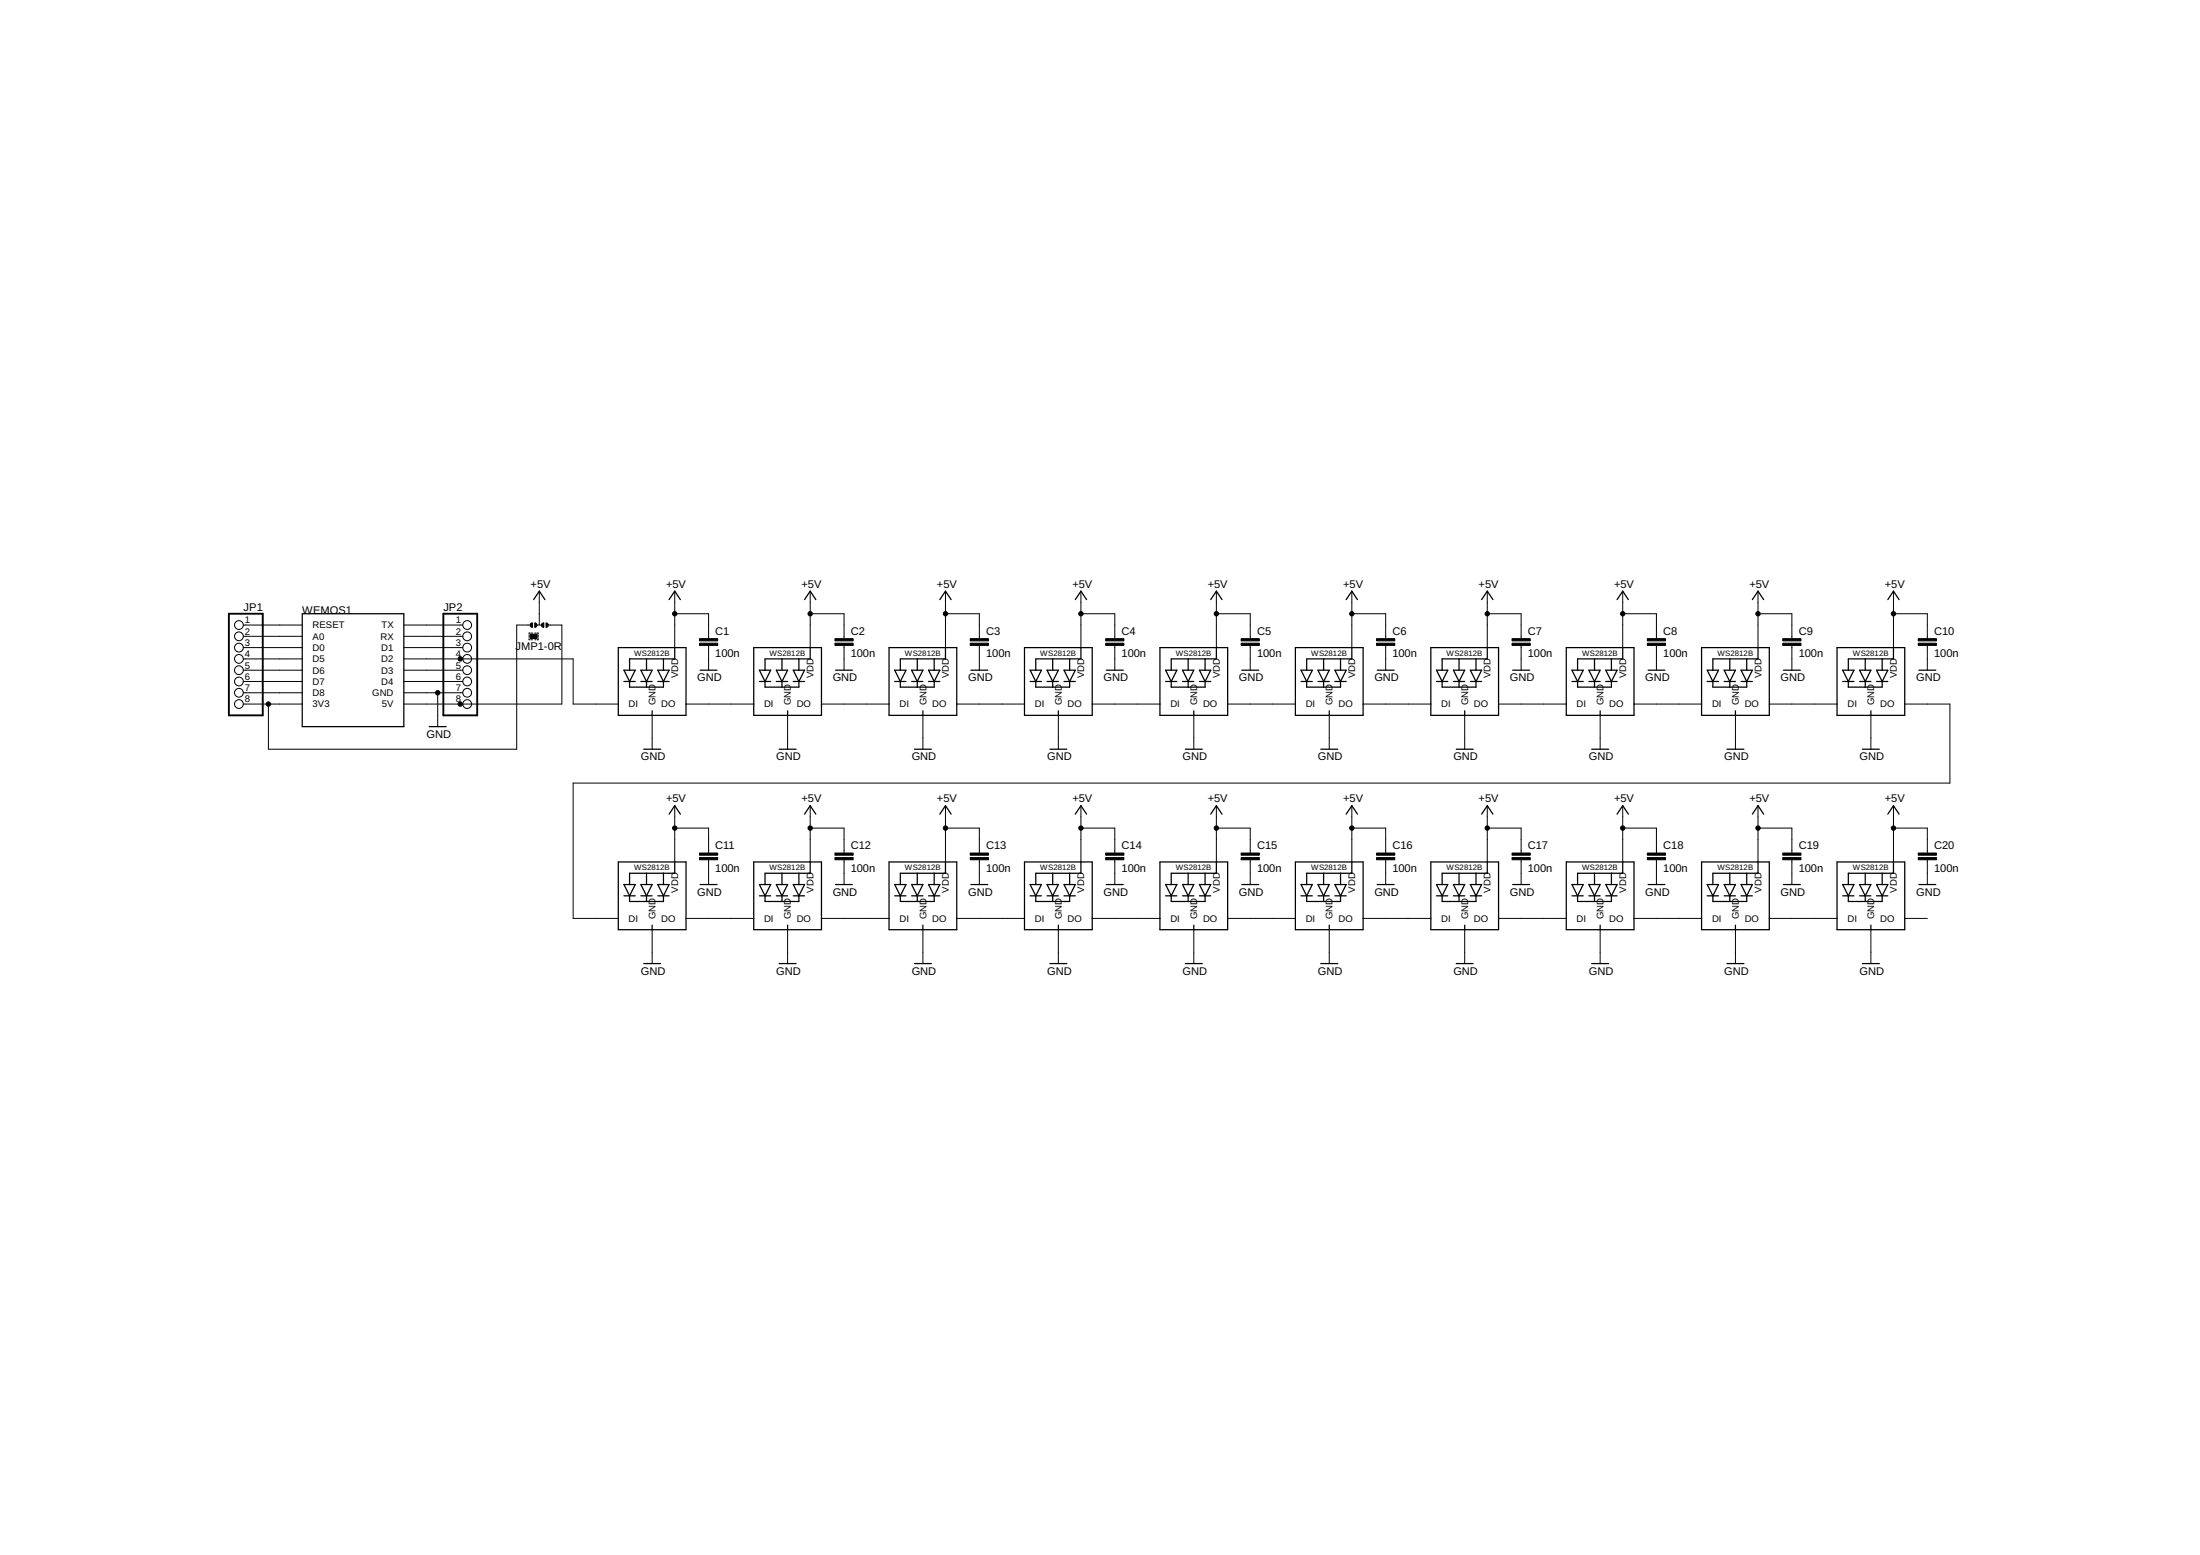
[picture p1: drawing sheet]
<svg xmlns="http://www.w3.org/2000/svg" width="297mm" height="210mm" viewBox="0 0 297 210" stroke-linecap="round" stroke-linejoin="round" font-family="sans-serif">
<g fill="none" stroke="#000" stroke-width=".14">
<path d="M72.8 79.8v4.6M91.1 79.8v7.6M109.4 79.8v7.6M127.7 79.8v7.6M145.9 79.8v7.6M164.2 79.8v7.6M182.5 79.8v7.6M200.8 79.8v7.6M219.1 79.8v7.6M237.4 79.8v7.6M255.7 79.8v7.6M32.9 95h7.9"/>
<path d="M32.9 84.4h7.9M32.9 85.9h7.9M32.9 87.4h7.9M32.9 88.9h7.9M32.9 90.5h7.9M32.9 92h7.9M32.9 93.5h7.9M54.5 88.9h22.9v6.1h6.1M54.5 84.4h8M54.5 85.9h8M54.5 87.4h8M54.5 90.5h8"/>
<path d="M54.5 92h8M54.5 93.5h8M59.1 93.5v4.6M71.4 85.7v.3M71.4 86.2v.2h.2M71.6 85.4h-.2v.2M71.7 84.4h-1.9v16.7h-33.6v-6.1M71.7 85.4h.2M71.7 86.4h.2M72.2 85.4h.1M72.2 86.4h.1M72.5 84.4h.6"/>
<path d="M72.5 85.4h.2v.2M72.7 85.7v.3M72.7 86.2v.2h-.2M73.9 84.4h2v10.6h-21.4M88.1 96.6v4.5M91.1 82.8h4.6v3.4M92.6 95h9.2M95.7 87.1v3.4M106.3 96.6v4.5M109.4 82.8h4.6v3.4M110.9 95h9.1M114 87.1v3.4"/>
<path d="M124.6 96.6v4.5M127.7 82.8h4.5v3.4M129.2 95h9.1M132.2 87.1v3.4M142.9 96.6v4.5M145.9 82.8h4.6v3.4M147.5 95h9.1M150.5 87.1v3.4M161.2 96.6v4.5M164.2 82.8h4.6v3.4M165.8 95h9.1M168.8 87.1v3.4"/>
<path d="M179.5 96.6v4.5M182.5 82.8h4.6v3.4M184 95h9.2M187.1 87.1v3.4M197.8 96.6v4.5M200.8 82.8h4.6v3.4M202.3 95h9.2M205.4 87.1v3.4M216 96.6v4.5M219.1 82.8h4.5v3.4M220.6 95h9.1M223.6 87.1v3.4"/>
<path d="M234.3 96.6v4.5M237.4 82.8h4.5v3.4M238.9 95h9.1M241.9 87.1v3.4M252.6 96.6v4.5M255.7 82.8h4.5v3.4M257.2 95h6.1v10.7h-185.9v18.3h6.1M260.2 87.1v3.4M91.1 108.8v7.6M91.1 111.8h4.6v3.3M95.7 116.1v3.3M109.4 108.8v7.6"/>
<path d="M109.4 111.8h4.6v3.3M114 116.1v3.3M127.7 108.8v7.6M127.7 111.8h4.5v3.3M132.2 116.1v3.3M145.9 108.8v7.6M145.9 111.8h4.6v3.3M150.5 116.1v3.3M164.2 108.8v7.6M164.2 111.8h4.6v3.3M168.8 116.1v3.3M182.5 108.8v7.6"/>
<path d="M182.5 111.8h4.6v3.3M187.1 116.1v3.3M200.8 108.8v7.6M200.8 111.8h4.6v3.3M205.4 116.1v3.3M219.1 108.8v7.6M219.1 111.8h4.5v3.3M223.6 116.1v3.3M237.4 108.8v7.6M237.4 111.8h4.5v3.3M241.9 116.1v3.3M255.7 108.8v7.6"/>
<path d="M255.7 111.8h4.5v3.3M260.2 116.1v3.3M88.1 125.5v4.6M92.6 124h9.2M106.3 125.5v4.6M110.9 124h9.1M124.6 125.5v4.6M129.2 124h9.1M142.9 125.5v4.6M147.5 124h9.1M161.2 125.5v4.6M165.8 124h9.1"/>
<path d="M179.5 125.5v4.6M184 124h9.2M197.8 125.5v4.6M202.3 124h9.2M216 125.5v4.6M220.6 124h9.1M234.3 125.5v4.6M238.9 124h9.1M252.6 125.5v4.6M257.2 124h3"/>
<circle cx="32.3" cy="84.4" r=".59"/>
<circle cx="32.3" cy="85.9" r=".59"/>
<circle cx="32.3" cy="95" r=".59"/>
<circle cx="32.3" cy="88.9" r=".59"/>
<circle cx="32.3" cy="92" r=".59"/>
<circle cx="32.3" cy="93.5" r=".59"/>
<circle cx="32.3" cy="87.4" r=".59"/>
<circle cx="32.3" cy="90.5" r=".59"/>
<circle cx="63.1" cy="95" r=".59"/>
<circle cx="63.1" cy="92" r=".59"/>
<circle cx="63.1" cy="88.9" r=".59"/>
<circle cx="63.1" cy="84.4" r=".59"/>
<circle cx="63.1" cy="93.5" r=".59"/>
<circle cx="63.1" cy="90.5" r=".59"/>
<circle cx="63.1" cy="87.4" r=".59"/>
<circle cx="63.1" cy="85.9" r=".59"/>
</g>
<g fill="none" stroke="#000" stroke-width=".17">
<path d="M40.8 82.8h13.7v15.3h-13.7zM58 98.1h2.2M72.1 80.9l.7-1.1 .8 1.1M83.5 87.4h9.1v9.2h-9.1zM84.2 90.5h1.6l-.8 1.5zM84.2 92h1.6M85 92v.8h4.6v-.8M86.5 90.5h1.6l-.8 1.5zM86.5 92h1.6M87.3 88.9v1.6M87.3 92v.8M88.1 95.9v.7"/>
<path d="M88.8 90.5h1.5l-.7 1.5zM88.8 92h1.5M89.6 88.9v1.6M90.3 80.9l.8-1.1 .8 1.1M91.1 87.4v1.5h-6.1v1.6M94.5 90.5h2.3M101.8 87.4h9.1v9.2h-9.1zM102.5 90.5h1.6l-.8 1.5zM102.5 92h1.6M103.3 92v.8h4.6v-.8M104.8 90.5h1.5l-.7 1.5zM104.8 92h1.5"/>
<path d="M105.6 88.9v1.6M105.6 92v.8M106.3 95.9v.7M107.1 90.5h1.5l-.7 1.5zM107.1 92h1.5M107.9 88.9v1.6M108.6 80.9l.8-1.1 .8 1.1M109.4 87.4v1.5h-6.1v1.6M112.8 90.5h2.3M120 87.4h9.2v9.2h-9.2zM120.8 90.5h1.5l-.7 1.5zM120.8 92h1.5"/>
<path d="M121.6 92v.8h4.5v-.8M123.1 90.5h1.5l-.8 1.5zM123.1 92h1.5M123.8 88.9v1.6M123.8 92v.8M124.6 95.9v.7M125.4 90.5h1.5l-.8 1.5zM125.4 92h1.5M126.1 88.9v1.6M126.9 80.9l.8-1.1 .7 1.1M127.7 87.4v1.5h-6.1v1.6M131.1 90.5h2.3"/>
<path d="M138.3 87.4h9.2v9.2h-9.2zM139.1 90.5h1.5l-.8 1.5zM139.1 92h1.5M139.8 92v.8h4.6v-.8M141.4 90.5h1.5l-.8 1.5zM141.4 92h1.5M142.1 88.9v1.6M142.1 92v.8M142.9 95.9v.7M143.7 90.5h1.5l-.8 1.5zM143.7 92h1.5M144.4 88.9v1.6"/>
<path d="M145.2 80.9l.7-1.1 .8 1.1M145.9 87.4v1.5h-6.1v1.6M149.4 90.5h2.3M156.6 87.4h9.2v9.2h-9.2zM157.4 90.5h1.5l-.8 1.5zM157.4 92h1.5M158.1 92v.8h4.6v-.8M159.7 90.5h1.5l-.8 1.5zM159.7 92h1.5M160.4 88.9v1.6M160.4 92v.8M161.2 95.9v.7"/>
<path d="M161.9 90.5h1.6l-.8 1.5zM161.9 92h1.6M162.7 88.9v1.6M163.5 80.9l.7-1.1 .8 1.1M164.2 87.4v1.5h-6.1v1.6M167.7 90.5h2.2M174.9 87.4h9.1v9.2h-9.1zM175.7 90.5h1.5l-.8 1.5zM175.7 92h1.5M176.4 92v.8h4.6v-.8M177.9 90.5h1.6l-.8 1.5zM177.9 92h1.6"/>
<path d="M178.7 88.9v1.6M178.7 92v.8M179.5 95.9v.7M180.2 90.5h1.6l-.8 1.5zM180.2 92h1.6M181 88.9v1.6M181.8 80.9l.7-1.1 .8 1.1M182.5 87.4v1.5h-6.1v1.6M185.9 90.5h2.3M193.2 87.4h9.1v9.2h-9.1zM194 90.5h1.5l-.8 1.5zM194 92h1.5"/>
<path d="M194.7 92v.8h4.6v-.8M196.2 90.5h1.6l-.8 1.5zM196.2 92h1.6M197 88.9v1.6M197 92v.8M197.8 95.9v.7M198.5 90.5h1.5l-.7 1.5zM198.5 92h1.5M199.3 88.9v1.6M200 80.9l.8-1.1 .8 1.1M200.8 87.4v1.5h-6.1v1.6M204.2 90.5h2.3"/>
<path d="M211.5 87.4h9.1v9.2h-9.1zM212.2 90.5h1.6l-.8 1.5zM212.2 92h1.6M213 92v.8h4.6v-.8M214.5 90.5h1.5l-.7 1.5zM214.5 92h1.5M215.3 88.9v1.6M215.3 92v.8M216 95.9v.7M216.8 90.5h1.5l-.7 1.5zM216.8 92h1.5M217.6 88.9v1.6"/>
<path d="M218.3 80.9l.8-1.1 .8 1.1M219.1 87.4v1.5h-6.1v1.6M222.5 90.5h2.3M229.7 87.4h9.2v9.2h-9.2zM230.5 90.5h1.5l-.7 1.5zM230.5 92h1.5M231.3 92v.8h4.5v-.8M232.8 90.5h1.5l-.7 1.5zM232.8 92h1.5M233.6 88.9v1.6M233.6 92v.8M234.3 95.9v.7"/>
<path d="M235.1 90.5h1.5l-.8 1.5zM235.1 92h1.5M235.8 88.9v1.6M236.6 80.9l.8-1.1 .7 1.1M237.4 87.4v1.5h-6.1v1.6M240.8 90.5h2.3M248 87.4h9.2v9.2h-9.2zM248.8 90.5h1.5l-.7 1.5zM248.8 92h1.5M249.6 92v.8h4.5v-.8M251.1 90.5h1.5l-.8 1.5zM251.1 92h1.5"/>
<path d="M251.8 88.9v1.6M251.8 92v.8M252.6 95.9v.7M253.4 90.5h1.5l-.8 1.5zM253.4 92h1.5M254.1 88.9v1.6M254.9 80.9l.8-1.1 .7 1.1M255.7 87.4v1.5h-6.1v1.6M259.1 90.5h2.3M83.5 116.4h9.1v9.1h-9.1zM84.2 119.4h1.6l-.8 1.5zM86.5 119.4h1.6l-.8 1.5z"/>
<path d="M86.9 101.1h2.3M87.3 117.9v1.5M88.8 119.4h1.5l-.7 1.5zM89.6 117.9v1.5M90.3 109.9l.8-1.1 .8 1.1M91.1 116.4v1.5h-6.1v1.5M94.5 119.4h2.3M101.8 116.4h9.1v9.1h-9.1zM102.5 119.4h1.6l-.8 1.5zM104.8 119.4h1.5l-.7 1.5zM105.2 101.1h2.3M105.6 117.9v1.5"/>
<path d="M107.1 119.4h1.5l-.7 1.5zM107.9 117.9v1.5M108.6 109.9l.8-1.1 .8 1.1M109.4 116.4v1.5h-6.1v1.5M112.8 119.4h2.3M120 116.4h9.2v9.1h-9.2zM120.8 119.4h1.5l-.7 1.5zM123.1 119.4h1.5l-.8 1.5zM123.5 101.1h2.3M123.8 117.9v1.5M125.4 119.4h1.5l-.8 1.5zM126.1 117.9v1.5"/>
<path d="M126.9 109.9l.8-1.1 .7 1.1M127.7 116.4v1.5h-6.1v1.5M131.1 119.4h2.3M138.3 116.4h9.2v9.1h-9.2zM139.1 119.4h1.5l-.8 1.5zM141.4 119.4h1.5l-.8 1.5zM141.8 101.1h2.2M142.1 117.9v1.5M143.7 119.4h1.5l-.8 1.5zM144.4 117.9v1.5M145.2 109.9l.7-1.1 .8 1.1M145.9 116.4v1.5h-6.1v1.5"/>
<path d="M149.4 119.4h2.3M156.6 116.4h9.2v9.1h-9.2zM157.4 119.4h1.5l-.8 1.5zM159.7 119.4h1.5l-.8 1.5zM160 101.1h2.3M160.4 117.9v1.5M161.9 119.4h1.6l-.8 1.5zM162.7 117.9v1.5M163.5 109.9l.7-1.1 .8 1.1M164.2 116.4v1.5h-6.1v1.5M167.7 119.4h2.2M174.9 116.4h9.1v9.1h-9.1z"/>
<path d="M175.7 119.4h1.5l-.8 1.5zM177.9 119.4h1.6l-.8 1.5zM178.3 101.1h2.3M178.7 117.9v1.5M180.2 119.4h1.6l-.8 1.5zM181 117.9v1.5M181.8 109.9l.7-1.1 .8 1.1M182.5 116.4v1.5h-6.1v1.5M185.9 119.4h2.3M193.2 116.4h9.1v9.1h-9.1zM194 119.4h1.5l-.8 1.5zM196.2 119.4h1.6l-.8 1.5z"/>
<path d="M196.6 101.1h2.3M197 117.9v1.5M198.5 119.4h1.5l-.7 1.5zM199.3 117.9v1.5M200 109.9l.8-1.1 .8 1.1M200.8 116.4v1.5h-6.1v1.5M204.2 119.4h2.3M211.5 116.4h9.1v9.1h-9.1zM212.2 119.4h1.6l-.8 1.5zM214.5 119.4h1.5l-.7 1.5zM214.9 101.1h2.3M215.3 117.9v1.5"/>
<path d="M216.8 119.4h1.5l-.7 1.5zM217.6 117.9v1.5M218.3 109.9l.8-1.1 .8 1.1M219.1 116.4v1.5h-6.1v1.5M222.5 119.4h2.3M229.7 116.4h9.2v9.1h-9.2zM230.5 119.4h1.5l-.7 1.5zM232.8 119.4h1.5l-.7 1.5zM233.2 101.1h2.3M233.6 117.9v1.5M235.1 119.4h1.5l-.8 1.5zM235.8 117.9v1.5"/>
<path d="M236.6 109.9l.8-1.1 .7 1.1M237.4 116.4v1.5h-6.1v1.5M240.8 119.4h2.3M248 116.4h9.2v9.1h-9.2zM248.8 119.4h1.5l-.7 1.5zM251.1 119.4h1.5l-.8 1.5zM251.5 101.1h2.2M251.8 117.9v1.5M253.4 119.4h1.5l-.8 1.5zM254.1 117.9v1.5M254.9 109.9l.8-1.1 .7 1.1M255.7 116.4v1.5h-6.1v1.5"/>
<path d="M259.1 119.4h2.3M84.2 120.9h1.6M85 120.9v.8h4.6v-.8M86.5 120.9h1.6M86.9 130.1h2.3M87.3 120.9v.8M88.1 124.9v.6M88.8 120.9h1.5M102.5 120.9h1.6M103.3 120.9v.8h4.6v-.8M104.8 120.9h1.5M105.2 130.1h2.3"/>
<path d="M105.6 120.9v.8M106.3 124.9v.6M107.1 120.9h1.5M120.8 120.9h1.5M121.6 120.9v.8h4.5v-.8M123.1 120.9h1.5M123.5 130.1h2.3M123.8 120.9v.8M124.6 124.9v.6M125.4 120.9h1.5M139.1 120.9h1.5M139.8 120.9v.8h4.6v-.8"/>
<path d="M141.4 120.9h1.5M141.8 130.1h2.2M142.1 120.9v.8M142.9 124.9v.6M143.7 120.9h1.5M157.4 120.9h1.5M158.1 120.9v.8h4.6v-.8M159.7 120.9h1.5M160 130.1h2.3M160.4 120.9v.8M161.2 124.9v.6M161.9 120.9h1.6"/>
<path d="M175.7 120.9h1.5M176.4 120.9v.8h4.6v-.8M177.9 120.9h1.6M178.3 130.1h2.3M178.7 120.9v.8M179.5 124.9v.6M180.2 120.9h1.6M194 120.9h1.5M194.7 120.9v.8h4.6v-.8M196.2 120.9h1.6M196.6 130.1h2.3M197 120.9v.8"/>
<path d="M197.8 124.9v.6M198.5 120.9h1.5M212.2 120.9h1.6M213 120.9v.8h4.6v-.8M214.5 120.9h1.5M214.9 130.1h2.3M215.3 120.9v.8M216 124.9v.6M216.8 120.9h1.5M230.5 120.9h1.5M231.3 120.9v.8h4.5v-.8M232.8 120.9h1.5"/>
<path d="M233.2 130.1h2.3M233.6 120.9v.8M234.3 124.9v.6M235.1 120.9h1.5M248.8 120.9h1.5M249.6 120.9v.8h4.5v-.8M251.1 120.9h1.5M251.5 130.1h2.2M251.8 120.9v.8M252.6 124.9v.6M253.4 120.9h1.5"/>
</g>
<g fill="#000" stroke="#000" stroke-width=".14">
<path d="M71.6 85.6h.9v.6h-.9zM94.4 86.8h2.5v.3h-2.5zM94.4 86.2h2.5v.3h-2.5zM112.7 86.8h2.5v.3h-2.5zM112.7 86.2h2.5v.3h-2.5zM131 86.8h2.5v.3h-2.5zM131 86.2h2.5v.3h-2.5zM149.3 86.8h2.4v.3h-2.4zM149.3 86.2h2.4v.3h-2.4zM167.6 86.8h2.4v.3h-2.4zM167.6 86.2h2.4v.3h-2.4zM185.9 86.8h2.4v.3h-2.4z"/>
<path d="M185.9 86.2h2.4v.3h-2.4zM204.2 86.8h2.4v.3h-2.4zM204.2 86.2h2.4v.3h-2.4zM222.4 86.8h2.5v.3h-2.5zM222.4 86.2h2.5v.3h-2.5zM240.7 86.8h2.5v.3h-2.5zM240.7 86.2h2.5v.3h-2.5zM259 86.8h2.5v.3h-2.5zM259 86.2h2.5v.3h-2.5zM94.4 115.8h2.5v.3h-2.5zM94.4 115.1h2.5v.3h-2.5zM112.7 115.8h2.5v.3h-2.5z"/>
<path d="M112.7 115.1h2.5v.3h-2.5zM131 115.8h2.5v.3h-2.5zM131 115.1h2.5v.3h-2.5zM149.3 115.8h2.4v.3h-2.4zM149.3 115.1h2.4v.3h-2.4zM167.6 115.8h2.4v.3h-2.4zM167.6 115.1h2.4v.3h-2.4zM185.9 115.8h2.4v.3h-2.4zM185.9 115.1h2.4v.3h-2.4zM204.2 115.8h2.4v.3h-2.4zM204.2 115.1h2.4v.3h-2.4zM222.4 115.8h2.5v.3h-2.5z"/>
<path d="M222.4 115.1h2.5v.3h-2.5zM240.7 115.8h2.5v.3h-2.5zM240.7 115.1h2.5v.3h-2.5zM259 115.8h2.5v.3h-2.5zM259 115.1h2.5v.3h-2.5z"/>
</g>
<g fill="#000" stroke="#000" stroke-width=".14">
<path d="M71.7 84.1h.2v.6a.31 .31 0 0 1-.3-.2 .31 .31 0 0 1 .1-.4z" fill-rule="evenodd"/>
<path d="M72.2 84.1a.31 .31 0 0 1 .3 .3 .31 .31 0 0 1-.3 .3z" fill-rule="evenodd"/>
<path d="M73.2 84.1h.2v.6a.31 .31 0 0 1-.3-.2 .31 .31 0 0 1 .1-.4z" fill-rule="evenodd"/>
<path d="M73.7 84.1a.31 .31 0 0 1 .3 .3 .31 .31 0 0 1-.3 .3z" fill-rule="evenodd"/>
<circle cx="36.2" cy="95" r=".3"/>
<circle cx="59.1" cy="93.5" r=".3"/>
<circle cx="62.1" cy="95" r=".3"/>
<circle cx="62.1" cy="88.9" r=".3"/>
<circle cx="91.1" cy="82.8" r=".3"/>
<circle cx="109.4" cy="82.8" r=".3"/>
<circle cx="127.7" cy="82.8" r=".3"/>
<circle cx="145.9" cy="82.8" r=".3"/>
<circle cx="164.2" cy="82.8" r=".3"/>
<circle cx="182.5" cy="82.8" r=".3"/>
<circle cx="200.8" cy="82.8" r=".3"/>
<circle cx="219.1" cy="82.8" r=".3"/>
<circle cx="237.4" cy="82.8" r=".3"/>
<circle cx="255.7" cy="82.8" r=".3"/>
<circle cx="91.1" cy="111.8" r=".3"/>
<circle cx="109.4" cy="111.8" r=".3"/>
<circle cx="127.7" cy="111.8" r=".3"/>
<circle cx="145.9" cy="111.8" r=".3"/>
<circle cx="164.2" cy="111.8" r=".3"/>
<circle cx="182.5" cy="111.8" r=".3"/>
<circle cx="200.8" cy="111.8" r=".3"/>
<circle cx="219.1" cy="111.8" r=".3"/>
<circle cx="237.4" cy="111.8" r=".3"/>
<circle cx="255.7" cy="111.8" r=".3"/>
</g>
<path d="M30.9 82.8h4.6v13.8h-4.6zM59.9 82.8h4.5v13.8h-4.5z" fill="none" stroke="#000" stroke-width=".25"/>
<g font-size="1.5">
<text x="32.9" y="82.5">JP1</text>
<text x="40.8" y="82.9">WEMOS1</text>
<text x="59.9" y="82.5">JP2</text>
<text x="71.6" y="79.3">+5V</text>
<text x="89.9" y="79.3">+5V</text>
<text x="108.2" y="79.3">+5V</text>
<text x="126.5" y="79.3">+5V</text>
<text x="144.8" y="79.3">+5V</text>
<text x="163.1" y="79.3">+5V</text>
<text x="181.4" y="79.3">+5V</text>
<text x="199.6" y="79.3">+5V</text>
<text x="217.9" y="79.3">+5V</text>
<text x="236.2" y="79.3">+5V</text>
<text x="254.5" y="79.3">+5V</text>
<text x="69.6" y="87.7">JMP1-0R</text>
<text x="96.6" y="88.7">100n</text>
<text x="96.6" y="85.7">C1</text>
<text x="114.9" y="88.7">100n</text>
<text x="114.9" y="85.7">C2</text>
<text x="133.1" y="88.7">100n</text>
<text x="133.1" y="85.7">C3</text>
<text x="151.4" y="88.7">100n</text>
<text x="151.4" y="85.7">C4</text>
<text x="169.7" y="88.7">100n</text>
<text x="169.7" y="85.7">C5</text>
<text x="188" y="88.7">100n</text>
<text x="188" y="85.7">C6</text>
<text x="206.3" y="88.7">100n</text>
<text x="206.3" y="85.7">C7</text>
<text x="224.6" y="88.7">100n</text>
<text x="224.6" y="85.7">C8</text>
<text x="242.9" y="88.7">100n</text>
<text x="242.9" y="85.7">C9</text>
<text x="261.1" y="88.7">100n</text>
<text x="261.1" y="85.7">C10</text>
<text x="94.1" y="92">GND</text>
<text x="112.4" y="92">GND</text>
<text x="130.7" y="92">GND</text>
<text x="149" y="92">GND</text>
<text x="167.3" y="92">GND</text>
<text x="185.6" y="92">GND</text>
<text x="203.8" y="92">GND</text>
<text x="222.1" y="92">GND</text>
<text x="240.4" y="92">GND</text>
<text x="258.7" y="92">GND</text>
<text x="57.6" y="99.6">GND</text>
<text x="86.5" y="102.7">GND</text>
<text x="104.8" y="102.7">GND</text>
<text x="123.1" y="102.7">GND</text>
<text x="141.4" y="102.7">GND</text>
<text x="159.7" y="102.7">GND</text>
<text x="177.9" y="102.7">GND</text>
<text x="196.2" y="102.7">GND</text>
<text x="214.5" y="102.7">GND</text>
<text x="232.8" y="102.7">GND</text>
<text x="251.1" y="102.7">GND</text>
<text x="89.9" y="108.3">+5V</text>
<text x="108.2" y="108.3">+5V</text>
<text x="126.5" y="108.3">+5V</text>
<text x="144.8" y="108.3">+5V</text>
<text x="163.1" y="108.3">+5V</text>
<text x="181.4" y="108.3">+5V</text>
<text x="199.6" y="108.3">+5V</text>
<text x="217.9" y="108.3">+5V</text>
<text x="236.2" y="108.3">+5V</text>
<text x="254.5" y="108.3">+5V</text>
<text x="96.6" y="117.7">100n</text>
<text x="96.6" y="114.6">C11</text>
<text x="114.9" y="117.7">100n</text>
<text x="114.9" y="114.6">C12</text>
<text x="133.1" y="117.7">100n</text>
<text x="133.1" y="114.6">C13</text>
<text x="151.4" y="117.7">100n</text>
<text x="151.4" y="114.6">C14</text>
<text x="169.7" y="117.7">100n</text>
<text x="169.7" y="114.6">C15</text>
<text x="188" y="117.7">100n</text>
<text x="188" y="114.6">C16</text>
<text x="206.3" y="117.7">100n</text>
<text x="206.3" y="114.6">C17</text>
<text x="224.6" y="117.7">100n</text>
<text x="224.6" y="114.6">C18</text>
<text x="242.9" y="117.7">100n</text>
<text x="242.9" y="114.6">C19</text>
<text x="261.1" y="117.7">100n</text>
<text x="261.1" y="114.6">C20</text>
<text x="94.1" y="120.9">GND</text>
<text x="112.4" y="120.9">GND</text>
<text x="130.7" y="120.9">GND</text>
<text x="149" y="120.9">GND</text>
<text x="167.3" y="120.9">GND</text>
<text x="185.6" y="120.9">GND</text>
<text x="203.8" y="120.9">GND</text>
<text x="222.1" y="120.9">GND</text>
<text x="240.4" y="120.9">GND</text>
<text x="258.7" y="120.9">GND</text>
<text x="86.5" y="131.6">GND</text>
<text x="104.8" y="131.6">GND</text>
<text x="123.1" y="131.6">GND</text>
<text x="141.4" y="131.6">GND</text>
<text x="159.7" y="131.6">GND</text>
<text x="177.9" y="131.6">GND</text>
<text x="196.2" y="131.6">GND</text>
<text x="214.5" y="131.6">GND</text>
<text x="232.8" y="131.6">GND</text>
<text x="251.1" y="131.6">GND</text>
</g>
<g font-size="1.3">
<text x="33.1" y="84.2">1</text>
<text x="33.1" y="85.7">2</text>
<text x="33.1" y="87.2">3</text>
<text x="33.1" y="88.7">4</text>
<text x="42.2" y="84.8">RESET</text>
<text x="42.2" y="86.4">A0</text>
<text x="42.2" y="87.9">D0</text>
<text x="42.2" y="89.4">D5</text>
<text x="51.4" y="86.4">RX</text>
<text x="51.5" y="89.4">D2</text>
<text x="51.5" y="87.9">D1</text>
<text x="51.5" y="84.8">TX</text>
<text x="61.5" y="84.2">1</text>
<text x="61.5" y="85.7">2</text>
<text x="61.5" y="87.2">3</text>
<text x="61.5" y="88.7">4</text>
<text x="33.1" y="90.3">5</text>
<text x="33.1" y="91.8">6</text>
<text x="33.1" y="93.3">7</text>
<text x="33.1" y="94.8">8</text>
<text x="42.2" y="90.9">D6</text>
<text x="42.2" y="92.4">D7</text>
<text x="42.2" y="94">D8</text>
<text x="42.2" y="95.5">3V3</text>
<text x="50.3" y="94">GND</text>
<text x="51.5" y="92.4">D4</text>
<text x="51.5" y="90.9">D3</text>
<text x="51.5" y="95.5">5V</text>
<text x="61.5" y="90.3">5</text>
<text x="61.5" y="91.8">6</text>
<text x="61.5" y="93.3">7</text>
<text x="61.5" y="94.8">8</text>
<text x="84.9" y="95.5">DI</text>
<text x="88.5" y="95.2" transform="rotate(-90 88.5 95.2)">GND</text>
<text x="89.3" y="95.5">DO</text>
<text x="91.5" y="91.6" transform="rotate(-90 91.5 91.6)">VDD</text>
<text x="103.2" y="95.5">DI</text>
<text x="106.8" y="95.2" transform="rotate(-90 106.8 95.2)">GND</text>
<text x="107.6" y="95.5">DO</text>
<text x="109.8" y="91.6" transform="rotate(-90 109.8 91.6)">VDD</text>
<text x="121.4" y="95.5">DI</text>
<text x="125.1" y="95.2" transform="rotate(-90 125.1 95.2)">GND</text>
<text x="125.9" y="95.5">DO</text>
<text x="128.1" y="91.6" transform="rotate(-90 128.1 91.6)">VDD</text>
<text x="139.7" y="95.5">DI</text>
<text x="143.4" y="95.2" transform="rotate(-90 143.4 95.2)">GND</text>
<text x="144.1" y="95.5">DO</text>
<text x="146.4" y="91.6" transform="rotate(-90 146.4 91.6)">VDD</text>
<text x="158" y="95.5">DI</text>
<text x="161.6" y="95.2" transform="rotate(-90 161.6 95.2)">GND</text>
<text x="162.4" y="95.5">DO</text>
<text x="164.7" y="91.6" transform="rotate(-90 164.7 91.6)">VDD</text>
<text x="176.3" y="95.5">DI</text>
<text x="179.9" y="95.2" transform="rotate(-90 179.9 95.2)">GND</text>
<text x="180.7" y="95.5">DO</text>
<text x="183" y="91.6" transform="rotate(-90 183 91.6)">VDD</text>
<text x="194.6" y="95.5">DI</text>
<text x="198.2" y="95.2" transform="rotate(-90 198.2 95.2)">GND</text>
<text x="199" y="95.5">DO</text>
<text x="201.3" y="91.6" transform="rotate(-90 201.3 91.6)">VDD</text>
<text x="212.9" y="95.5">DI</text>
<text x="216.5" y="95.2" transform="rotate(-90 216.5 95.2)">GND</text>
<text x="217.3" y="95.5">DO</text>
<text x="219.5" y="91.6" transform="rotate(-90 219.5 91.6)">VDD</text>
<text x="231.2" y="95.5">DI</text>
<text x="234.8" y="95.2" transform="rotate(-90 234.8 95.2)">GND</text>
<text x="235.6" y="95.5">DO</text>
<text x="237.8" y="91.6" transform="rotate(-90 237.8 91.6)">VDD</text>
<text x="249.4" y="95.5">DI</text>
<text x="253.1" y="95.2" transform="rotate(-90 253.1 95.2)">GND</text>
<text x="253.9" y="95.5">DO</text>
<text x="256.1" y="91.6" transform="rotate(-90 256.1 91.6)">VDD</text>
<text x="84.9" y="124.4">DI</text>
<text x="88.5" y="124.1" transform="rotate(-90 88.5 124.1)">GND</text>
<text x="89.3" y="124.4">DO</text>
<text x="91.5" y="120.5" transform="rotate(-90 91.5 120.5)">VDD</text>
<text x="103.2" y="124.4">DI</text>
<text x="106.8" y="124.1" transform="rotate(-90 106.8 124.1)">GND</text>
<text x="107.6" y="124.4">DO</text>
<text x="109.8" y="120.5" transform="rotate(-90 109.8 120.5)">VDD</text>
<text x="121.4" y="124.4">DI</text>
<text x="125.1" y="124.1" transform="rotate(-90 125.1 124.1)">GND</text>
<text x="125.9" y="124.4">DO</text>
<text x="128.1" y="120.5" transform="rotate(-90 128.1 120.5)">VDD</text>
<text x="139.7" y="124.4">DI</text>
<text x="143.4" y="124.1" transform="rotate(-90 143.4 124.1)">GND</text>
<text x="144.1" y="124.4">DO</text>
<text x="146.4" y="120.5" transform="rotate(-90 146.4 120.5)">VDD</text>
<text x="158" y="124.4">DI</text>
<text x="161.6" y="124.1" transform="rotate(-90 161.6 124.1)">GND</text>
<text x="162.4" y="124.4">DO</text>
<text x="164.7" y="120.5" transform="rotate(-90 164.7 120.5)">VDD</text>
<text x="176.3" y="124.4">DI</text>
<text x="179.9" y="124.1" transform="rotate(-90 179.9 124.1)">GND</text>
<text x="180.7" y="124.4">DO</text>
<text x="183" y="120.5" transform="rotate(-90 183 120.5)">VDD</text>
<text x="194.6" y="124.4">DI</text>
<text x="198.2" y="124.1" transform="rotate(-90 198.2 124.1)">GND</text>
<text x="199" y="124.4">DO</text>
<text x="201.3" y="120.5" transform="rotate(-90 201.3 120.5)">VDD</text>
<text x="212.9" y="124.4">DI</text>
<text x="216.5" y="124.1" transform="rotate(-90 216.5 124.1)">GND</text>
<text x="217.3" y="124.4">DO</text>
<text x="219.5" y="120.5" transform="rotate(-90 219.5 120.5)">VDD</text>
<text x="231.2" y="124.4">DI</text>
<text x="234.8" y="124.1" transform="rotate(-90 234.8 124.1)">GND</text>
<text x="235.6" y="124.4">DO</text>
<text x="237.8" y="120.5" transform="rotate(-90 237.8 120.5)">VDD</text>
<text x="249.4" y="124.4">DI</text>
<text x="253.1" y="124.1" transform="rotate(-90 253.1 124.1)">GND</text>
<text x="253.9" y="124.4">DO</text>
<text x="256.1" y="120.5" transform="rotate(-90 256.1 120.5)">VDD</text>
</g>
<g font-size="1.1">
<text x="85.6" y="88.5">WS2812B</text>
<text x="103.9" y="88.5">WS2812B</text>
<text x="122.2" y="88.5">WS2812B</text>
<text x="140.5" y="88.5">WS2812B</text>
<text x="158.7" y="88.5">WS2812B</text>
<text x="177" y="88.5">WS2812B</text>
<text x="195.3" y="88.5">WS2812B</text>
<text x="213.6" y="88.5">WS2812B</text>
<text x="231.9" y="88.5">WS2812B</text>
<text x="250.2" y="88.5">WS2812B</text>
<text x="85.6" y="117.4">WS2812B</text>
<text x="103.9" y="117.4">WS2812B</text>
<text x="122.2" y="117.4">WS2812B</text>
<text x="140.5" y="117.4">WS2812B</text>
<text x="158.7" y="117.4">WS2812B</text>
<text x="177" y="117.4">WS2812B</text>
<text x="195.3" y="117.4">WS2812B</text>
<text x="213.6" y="117.4">WS2812B</text>
<text x="231.9" y="117.4">WS2812B</text>
<text x="250.2" y="117.4">WS2812B</text>
</g>
</svg>
